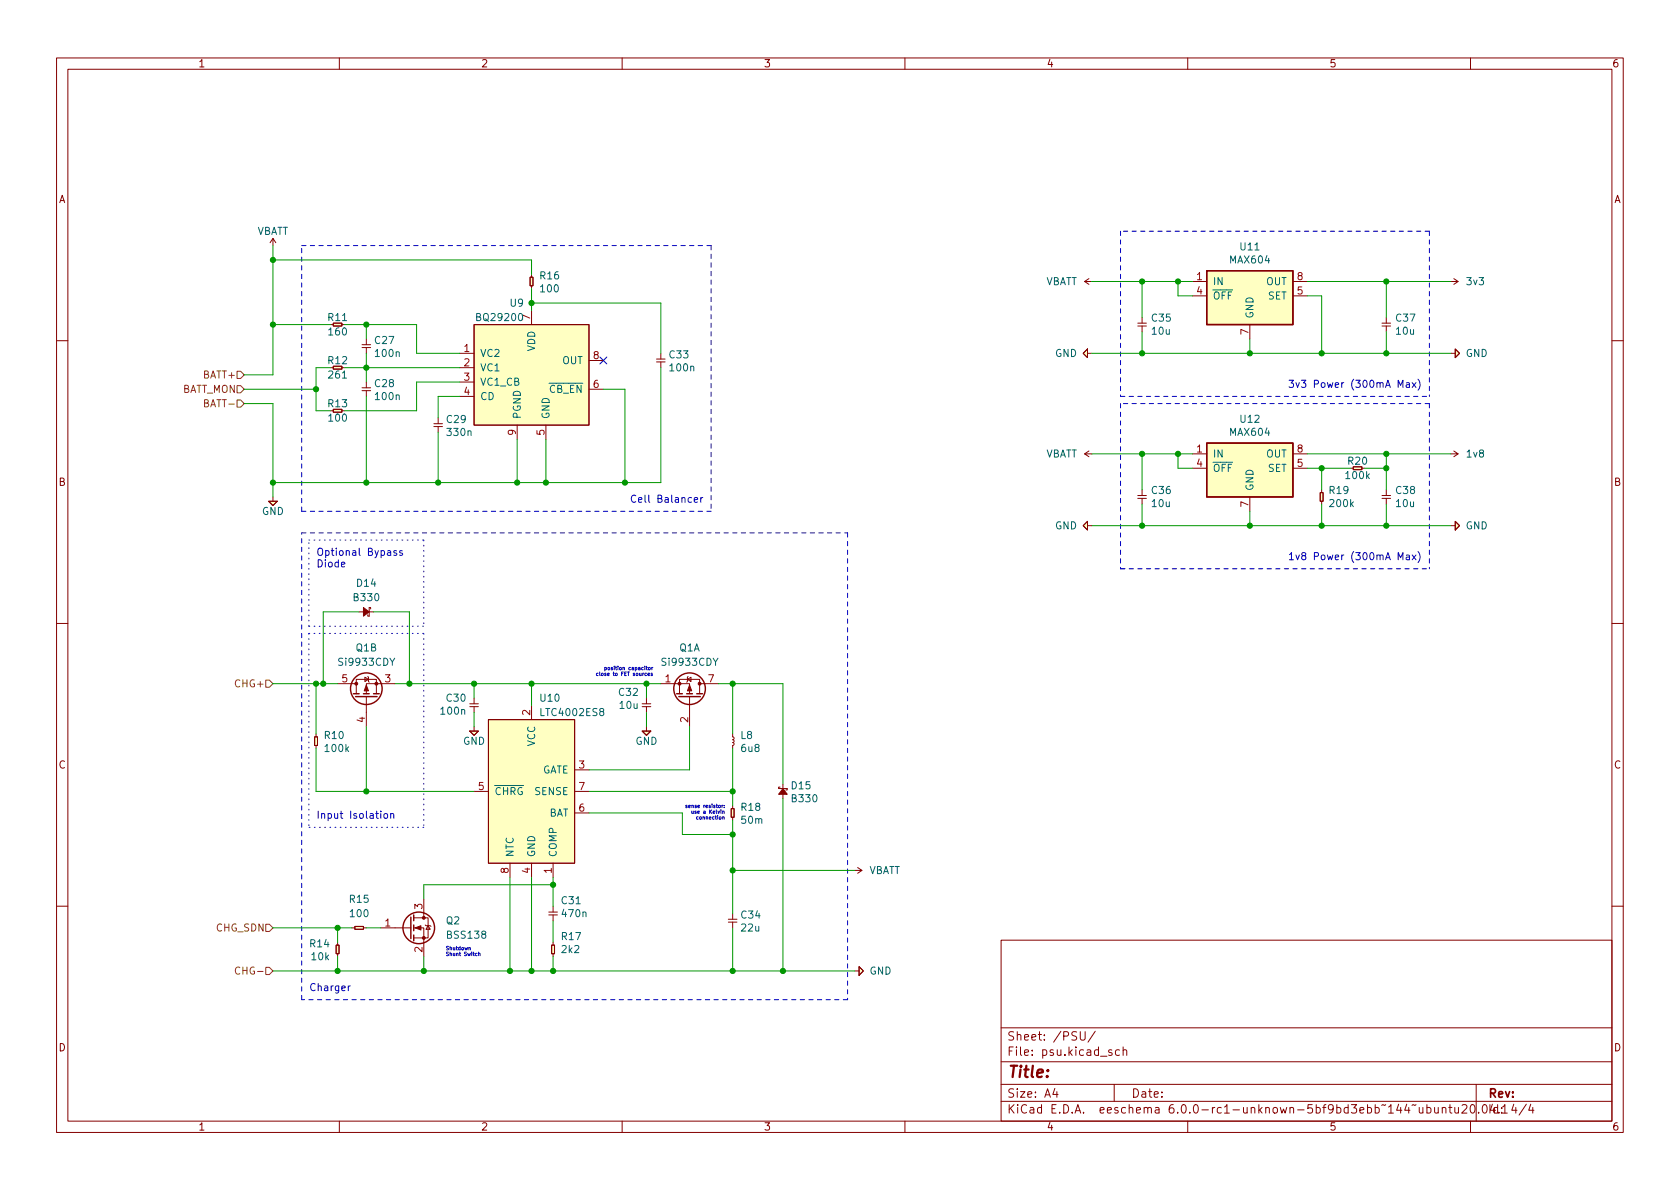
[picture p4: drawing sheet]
<svg xmlns="http://www.w3.org/2000/svg" width="297mm" height="210mm" viewBox="0 0 297 210" stroke-linecap="round" stroke-linejoin="round" font-family="sans-serif">
<g fill="none" stroke="#840000" stroke-width=".18">
<path d="M10 10.2h277v190.1h-277zM12 12.2h273v186.1h-273zM60 10.2v2M110 10.2v2M160 10.2v2M210 10.2v2M260 10.2v2M48.3 42.2l-.5 .7M48.8 42.9l-.5-.7v1.2M58.4 57.4h.5M58.9 57.1h1.6v.6h-1.6zM60.5 57.4h.5"/>
<path d="M64.8 59.9v1.1M83.8 57.4h20.3v17.8h-20.3zM93.7 49h.5v1.5h-.5zM94 48.5v.5M94 50.5v.5M94 54.9v2.5M192.5 49.3l-.7 .5M193 49.8h-1.2l.7 .5M201.2 57.1h1.5M201.2 57.7h1.5M201.9 56.1v1M201.9 57.7v1"/>
<path d="M210.8 49.8h2.6M210.8 52.3h2.6M221 57.4v2.5M228.6 49.8h2.5M228.6 52.3h2.5M244.3 57.1h1.6M244.3 57.7h1.6M245.1 56.1v1M245.1 57.7v1M257 49.3l.8 .5h-1.3M257.8 49.8l-.8 .5M10 60.2h2"/>
<path d="M58.4 65h.5M58.9 72.4h1.6v.5h-1.6zM58.9 64.8h1.6v.5h-1.6zM60.5 65h.5M64 68.6h1.5M64 69.1h1.5M64 61h1.5M64 61.5h1.5M64.8 61.5v1M64.8 67.6v1M64.8 69.1v1M76.7 74.9h1.5"/>
<path d="M76.7 75.4h1.5M77.5 73.9v1M77.5 75.4v1M81.3 62.5h2.5M81.3 65h2.5M81.3 67.6h2.5M81.3 70.1h2.5M91.4 75.2v2.5M96.5 75.2v2.5M104.1 68.8h2.6M104.1 63.7h2.6M116.1 63.5h1.5"/>
<path d="M116.1 64h1.5M116.8 62.5v1M116.8 64v1M191.5 62.5l.8-.8v1.5zM192.3 62.5h.7M192.5 79.8l-.7 .5M256.5 62.5h.8M257 79.8l.8 .5h-1.3M257.3 61.7l.8 .8-.8 .7zM285 60.2h2M47.5 88.6h1.5l-.7 .8zM48.3 87.9v.7"/>
<path d="M191.5 93l.8-.8v1.5zM192.3 93h.7M193 80.3h-1.2l.7 .5M201.2 87.6h1.5M201.2 88.1h1.5M201.9 86.6v1M201.9 88.1v1M210.8 80.3h2.6M210.8 82.8h2.6M221 87.9v2.5M228.6 80.3h2.5M228.6 82.8h2.5"/>
<path d="M233.4 87.1h.5v1.5h-.5zM233.7 86.6v.5M233.7 88.6v.5M239.3 82.5h1.5v.6h-1.5zM244.3 87.6h1.6M244.3 88.1h1.6M245.1 86.6v1M245.1 88.1v1M256.5 93h.8M257.3 92.2l.8 .8-.8 .7zM257.8 80.3l-.8 .5M10 110.2h2"/>
<path d="M63.5 108.2h.8M64.5 119.8l.7 .3-.7 .4zM65 119.6l.2 .2v.7l.1 .1M65.3 108.2h.7M65.5 107.7v-.3h-.2v1.6h-.3v-.3M121.7 119.6l-.2 .2v.7l-.1 .1M285 110.2h2M55.6 130.3h.5v1.5h-.5zM55.9 129.8v.5M55.9 131.8v.5M59.7 120.9h3.3M63 122.7v-2.6h3.5v2.6"/>
<path d="M64.8 123.2v5.3M69.8 120.9h-5v1.8M83.1 129.3h1.5l-.8 .7zM83.1 124.5h1.5M83.1 125h1.5M83.8 139.9h2.6M83.8 123.4v1.1M83.8 125v1M83.8 128.5v.8M86.4 127.2h15.2v25.4h-15.2zM94 124.7v2.5M101.6 136.1h2.5"/>
<path d="M101.6 139.9h2.5M113.5 129.3h1.6l-.8 .7zM113.5 124.5h1.6M113.5 125h1.6M114.3 123.4v1.1M114.3 125v1M114.3 128.5v.8M116.8 120.9h5.1v1.8M120.1 122.7v-2.6h3.6v2.6M121.5 120.1l.7-.3v.7zM121.9 123.2v5.3M123.7 120.9h3.3"/>
<path d="M129.5 129.8v.5l.3 .2-.3 .3 .3 .2-.1 .2-.2 .1 .3 .3-.3 .2v.5M137.9 139.2h-.2v.2h1.5v.3h-.3M138.4 138.7v.7M74.9 159v3.3M90.2 152.6v2.6M94 152.6v2.6M97.8 152.6v2.6M101.6 143.8h2.5M129.3 143h.5v1.5h-.5zM129.5 142.5v.5M129.5 144.5v.5M138.4 140.5v.7"/>
<path d="M151.6 153.4l.8 .5h-1.3M152.4 153.9l-.8 .5M10 160.2h2M59.4 167.1h.5v1.6h-.5zM59.7 166.6v.5M59.7 168.7v.5M62.2 164.1h.5M62.7 163.8h1.6v.5h-1.6zM64.3 164.1h.5M67.3 164.1h5.3M73.2 164.1h1.7v5.1M73.2 162.3h2.5v3.6h-2.5"/>
<path d="M75.2 163.6l.1 .1h.8l.1 .1M75.7 163.7l.4 .6h-.8zM97 161.3h1.6M97 161.8h1.6M97.5 167.1h.5v1.6h-.5zM97.8 160.3v1M97.8 161.8v1M97.8 166.6v.5M97.8 168.7v.5M128.8 162.6h1.5M128.8 163.1h1.5M129.5 161.5v1.1"/>
<path d="M129.5 163.1v1M151.1 171.7h.8M151.9 170.9l.8 .8-.8 .8zM177 166.3h108v32h-108zM285 160.2h2M60 198.3v2M110 198.3v2M160 198.3v2M177 194.8h108M177 191.8h108M177 187.8h108M177 181.8h108"/>
<path d="M186.5 192.5l-.4 1h1M186.9 193v1M191 182.4v1.2l.3 .3h.3l.3-.3v-1.2M193.6 182.4l-1.2 1.9M196.6 185.7l-.4-.1-.2 .2 .1 .3 .5 .1v.4h-.6M197 191.8v3M197.9 185.7l-.4-.1-.3 .3v.4l.2 .3h.5M198.6 185.8l.2-.2 .3 .1 .1 .9M198.6 185.1v1.5M210 198.3v2M250.4 195.3l-.3 .2-.2-.2-.3 .2M250.9 195.8l.1 1h.4l.2-.1"/>
<path d="M251.6 195.8v1M252.3 195.9l.4-.1 .3 .3v.4l-.1 .3h-.6M252.3 195.3v1.5M253.6 195.8l.1 1h.4l.2-.1M254.3 195.8v1M255 196l.2-.2 .4 .1 .1 .9M255 195.8v1M256.1 195.8h.6M256.4 195.3v1.3l.3 .2M257.2 195.8l.1 1h.3l.3-.1M257.9 195.8v1M258.5 195.5l.6-.2 .2 .2 .1 .3-1 1h1"/>
<path d="M260 198.3v2M260.1 195.4l.2-.1a.81 .81 0 0 1 .6 .7 .81 .81 0 0 1-.3 .8h-.2a.81 .81 0 0 1-.5-.6 .81 .81 0 0 1 .2-.8zM261 191.8v6.5M261.4 196.7v.1M262.3 195.4l.1-.1a.81 .81 0 0 1 .6 .7 .81 .81 0 0 1-.3 .8h-.1a.82 .82 0 0 1-.6-.6 .82 .82 0 0 1 .3-.8zM269.9 195.3l-1.3 1.9M270.6 195.3l-.3 1h.9M271 195.8v1"/>
</g>
<g fill="none" stroke="#840000" stroke-width=".25">
<path d="M213.4 47.9h15.2v9.5h-15.2zM213.4 78.4h15.2v9.5h-15.2zM62.5 122.7h1M62.9 123.2h3.8M64.3 122.7h1M66 122.7h1.1M119.6 122.7h1M120 123.2h3.8M121.4 122.7h1M123.2 122.7h1M72.6 162.2v3.8M73.2 161.8v1"/>
<path d="M73.2 163.6v1M73.2 165.3v1.1"/>
<circle cx="64.8" cy="121.8" r="2.79"/>
<circle cx="121.9" cy="121.8" r="2.79"/>
<circle cx="74" cy="164.1" r="2.79"/>
</g>
<g fill="#840000" stroke="#840000" stroke-width=".18">
<path d="M64.8 121.2l.4 1h-.8z"/>
<path d="M121.9 121.2l.4 1h-.8z"/>
<path d="M138.4 139.4l.8 1.1h-1.5z"/>
<path d="M64.3 107.4l1 .8-1 .8z"/>
<path d="M73.4 164.1l1-.4v.8z"/>
<circle cx="66.5" cy="120.9" r=".25"/>
<circle cx="63" cy="120.9" r=".25"/>
<circle cx="120.1" cy="120.9" r=".25"/>
<circle cx="123.7" cy="120.9" r=".25"/>
<circle cx="74.9" cy="165.9" r=".25"/>
<circle cx="74.9" cy="162.3" r=".25"/>
</g>
<g fill="#ffffc2" stroke="#ffffc2" stroke-width=".18">
<path d="M55.6 130.3h.5v1.5h-.5z"/>
<path d="M83.8 57.4h20.3v17.8h-20.3z"/>
<path d="M113.5 129.3h1.6l-.8 .7z"/>
<path d="M59.4 167.1h.5v1.6h-.5z"/>
<path d="M129.3 143h.5v1.5h-.5z"/>
<path d="M58.9 72.4h1.6v.5h-1.6z"/>
<path d="M93.7 49h.5v1.5h-.5z"/>
<path d="M86.4 127.2h15.2v25.4h-15.2z"/>
<path d="M97.5 167.1h.5v1.6h-.5z"/>
<path d="M47.5 88.6h1.5l-.7 .8z"/>
<path d="M58.9 64.8h1.6v.5h-1.6z"/>
<path d="M58.9 57.1h1.6v.6h-1.6z"/>
<path d="M151.9 170.9l.8 .8-.8 .8z"/>
<path d="M83.1 129.3h1.5l-.8 .7z"/>
<path d="M257.3 61.7l.8 .8-.8 .7z"/>
<path d="M213.4 47.9h15.2v9.5h-15.2z"/>
<path d="M62.7 163.8h1.6v.5h-1.6z"/>
<path d="M191.5 62.5l.8-.8v1.5z"/>
<path d="M191.5 93l.8-.8v1.5z"/>
<path d="M257.3 92.2l.8 .8-.8 .7z"/>
<path d="M213.4 78.4h15.2v9.5h-15.2z"/>
<path d="M233.4 87.1h.5v1.5h-.5z"/>
<path d="M239.3 82.5h1.5v.6h-1.5z"/>
</g>
<path d="M41.9 70.7h.6l.7 .7-.7 .6h-.6zM41.9 68.2h.6l.7 .6-.7 .7h-.6zM41.9 65.7h.6l.7 .6-.7 .6h-.6zM47 120.3h.6l.7 .6-.7 .6h-.6zM42.4 171.1a.6 .6 0 0 0-.8 .4 .6 .6 0 0 0 .6 .8l.2-.1M47 163.4h.6l.7 .7-.7 .6h-.6zM47 171.1h.6l.7 .6-.7 .6h-.6z" fill="none" stroke="#725600" stroke-width=".18"/>
<g fill="none" stroke="#0000c2" stroke-width=".18">
<path d="M227.9 67.2h.8l-.4 .5 .3 .1v.6l-.1 .1-.6-.1M229.1 67.7l.3 .8 .3-.8M230.1 67.2h.8l-.4 .5 .3 .1v.6l-.2 .1-.5-.1M70.1 97.4h-.3l-.2 .1 .1 .2 .4 .1v.4h-.5M71.1 97.4h-.3l-.1 .1v.2l.4 .1v.4h-.4M112.4 87.7a.6 .6 0 0 0-.8 .4 .6 .6 0 0 0 .6 .7l.2-.1M228 98.1l.3-.4v1.3M228 99h.7M229.1 98.1l.3 .9 .3-.9M230.4 98.3l-.2-.3v-.2l.2-.1 .4 .1 .1 .2-.1 .1-.5 .2-.1 .2v.2l.2 .3h.2l.3-.3-.1-.3-.2-.1M105.8 119.1l-.3 .1v.2h.3M106 118.8l.1 .7"/>
<path d="M106.4 119.1h.2v.3h-.2zM106.9 118.1h.3v.3h-.3M106.9 118v.7M107.5 118.1h.3l-.1 .3-.2-.1zM115.3 118v.4M115.3 119.1h-.2l.2 .2v.1h-.2M115.4 118l-.1 .1M68 143.9h.3l.2 .2v.4l-.2 .2-.3-.1-.1-.1zM69.1 144l.2-.1h.3v.8M69.1 143.9v.8M121.5 142.4l-.3 .1 .3 .1v.2h-.3M122.3 143.4v.4h.3"/>
<path d="M122.6 143.4v.4M123.1 143.5h-.3l.3 .2v.1h-.3M123.4 144.5l-.3 .1 .1 .2h.2M128 142.8h.1M128 142.4v.1M61.9 174.3l-.3 .3M82.9 167.6h.2l.1 .4M84.3 168.6l-.3 .1 .1 .3h.2M84.6 168.6h.3v.4M84.6 168.4v.6"/>
</g>
<g fill="none" stroke="#0000c2" stroke-width=".18" stroke-dasharray=".8 .8">
<path d="M53.3 43.4h72.4M125.7 43.4v47M198.1 40.9v29.2M252.7 40.9v29.2M252.7 40.9h-54.6M198.1 71.4v29.2M198.1 70.1h54.6M252.7 71.4h-54.6M252.7 71.4v29.2M53.3 90.4v-47M53.3 94.2h96.6M125.7 90.4h-72.4"/>
<path d="M149.9 94.2v82.6M198.1 100.6h1.3M198.1 100.6h54.6M53.3 176.8v-82.6M149.9 176.8h-96.6"/>
</g>
<path d="M54.6 95.5h20.3M74.9 95.5v15.2M54.6 110.7h20.3M54.6 110.7v-15.2M54.6 112h20.3M54.6 112v34.3M74.9 112v34.3M74.9 146.3h-20.3" fill="none" stroke="#0000c2" stroke-width=".18" stroke-dasharray=".2 .8"/>
<g fill="none" stroke="#009600" stroke-width=".18">
<path d="M48.3 46h45.7v2.5M48.3 43.4v22.9h-5.1M48.3 57.4h10.1M61 57.4h12.7v5.1h7.6M64.8 57.4v2.5M94 51v3.9M94 53.6h22.8v8.9M193 49.8h17.8M201.9 49.8v6.3M201.9 58.7v3.8M208.3 49.8v2.5h2.5M221 59.9v2.6"/>
<path d="M231.1 49.8h25.4M231.1 52.3h2.6v10.2M245.1 49.8v6.3M245.1 58.7v3.8M43.2 71.4h5.1v16.5M43.2 68.8h12.7M58.4 65h-2.5v7.6h2.5M61 65h20.3M64.8 62.5v5.1M64.8 70.1v15.2M77.5 76.4v8.9M81.3 70.1h-3.8v3.8"/>
<path d="M81.3 67.6h-7.6v5h-12.7M91.4 77.7v7.6M96.5 77.7v7.6M106.7 68.8h3.8v16.5M116.8 65v20.3h-68.5M193 62.5h63.5M193 93h63.5M193 80.3h17.8M201.9 80.3v6.3M201.9 89.1v3.9M208.3 80.3v2.5h2.5M221 90.4v2.6"/>
<path d="M231.1 82.8h7.7M231.1 80.3h25.4M233.7 82.8v3.8M233.7 89.1v3.9M241.3 82.8h3.8M245.1 80.3v6.3M245.1 89.1v3.9M63.5 108.2h-6.4v12.7M66 108.2h6.4v12.7M48.3 120.9h11.4M55.9 132.3v7.6h27.9M55.9 120.9v8.9"/>
<path d="M64.8 128.5v11.4M69.8 120.9h47M83.8 120.9v2.5M83.8 126v2.5M94 120.9v3.8M104.1 139.9h25.4M114.3 120.9v2.5M114.3 126v2.5M121.9 128.5v7.6h-17.8M127 120.9h11.4v17.8M129.5 120.9v8.9M129.5 132.3v10.2"/>
<path d="M90.2 155.2v16.5M94 155.2v16.5M97.8 156.5h-22.9v2.5M97.8 155.2v5.1M104.1 143.8h16.5v3.8h8.9M129.5 145v16.5M129.5 153.9h21.6M138.4 141.2v30.5M48.3 171.7h102.8M48.3 164.1h13.9M59.7 164.1v2.5M59.7 169.2v2.5"/>
<path d="M64.8 164.1h2.5M74.9 169.2v2.5M97.8 162.8v3.8M97.8 169.2v2.5M129.5 164.1v7.6"/>
</g>
<path d="M106.1 63.1l1.2 1.3M107.3 63.1l-1.2 1.3" fill="none" stroke="#000084" stroke-width=".18"/>
<g fill="#009600" stroke="#009600" stroke-width=".18">
<circle cx="72.4" cy="120.9" r=".46"/>
<circle cx="74.9" cy="171.7" r=".46"/>
<circle cx="55.9" cy="120.9" r=".46"/>
<circle cx="90.2" cy="171.7" r=".46"/>
<circle cx="94" cy="171.7" r=".46"/>
<circle cx="64.8" cy="139.9" r=".46"/>
<circle cx="59.7" cy="171.7" r=".46"/>
<circle cx="59.7" cy="164.1" r=".46"/>
<circle cx="57.1" cy="120.9" r=".46"/>
<circle cx="55.9" cy="68.8" r=".46"/>
<circle cx="48.3" cy="46" r=".46"/>
<circle cx="48.3" cy="57.4" r=".46"/>
<circle cx="96.5" cy="85.3" r=".46"/>
<circle cx="77.5" cy="85.3" r=".46"/>
<circle cx="91.4" cy="85.3" r=".46"/>
<circle cx="94" cy="120.9" r=".46"/>
<circle cx="83.8" cy="120.9" r=".46"/>
<circle cx="48.3" cy="85.3" r=".46"/>
<circle cx="64.8" cy="85.3" r=".46"/>
<circle cx="129.5" cy="120.9" r=".46"/>
<circle cx="114.3" cy="120.9" r=".46"/>
<circle cx="64.8" cy="65" r=".46"/>
<circle cx="64.8" cy="57.4" r=".46"/>
<circle cx="94" cy="53.6" r=".46"/>
<circle cx="208.3" cy="80.3" r=".46"/>
<circle cx="201.9" cy="93" r=".46"/>
<circle cx="110.5" cy="85.3" r=".46"/>
<circle cx="129.5" cy="139.9" r=".46"/>
<circle cx="129.5" cy="153.9" r=".46"/>
<circle cx="129.5" cy="147.6" r=".46"/>
<circle cx="221" cy="93" r=".46"/>
<circle cx="201.9" cy="49.8" r=".46"/>
<circle cx="201.9" cy="62.5" r=".46"/>
<circle cx="201.9" cy="80.3" r=".46"/>
<circle cx="233.7" cy="82.8" r=".46"/>
<circle cx="245.1" cy="82.8" r=".46"/>
<circle cx="245.1" cy="93" r=".46"/>
<circle cx="233.7" cy="93" r=".46"/>
<circle cx="221" cy="62.5" r=".46"/>
<circle cx="245.1" cy="62.5" r=".46"/>
<circle cx="245.1" cy="80.3" r=".46"/>
<circle cx="233.7" cy="62.5" r=".46"/>
<circle cx="245.1" cy="49.8" r=".46"/>
<circle cx="208.3" cy="49.8" r=".46"/>
<circle cx="138.4" cy="171.7" r=".46"/>
<circle cx="129.5" cy="171.7" r=".46"/>
<circle cx="97.8" cy="156.5" r=".46"/>
<circle cx="97.8" cy="171.7" r=".46"/>
</g>
<text font-size="2.8" fill="#840000" x="178" y="190.6">Title:</text>
<g font-size="2.1" fill="#840000">
<text x="178" y="184">Sheet: /PSU/</text>
<text x="178" y="186.7">File: psu.kicad_sch</text>
<text x="178" y="196.9">KiCad E.D.A. eeschema 6.0.0-rc1-unknown-5bf9bd3ebb~144~ubuntu20.04.1</text>
<text x="178" y="194.1">Size: A4</text>
<text x="200" y="194.1">Date:</text>
<text x="263" y="194.1">Rev:</text>
<text x="263" y="196.9">Id: 4/4</text>
</g>
<g font-size="1.8" fill="#840000">
<text x="35" y="11.9">1</text>
<text x="85" y="11.9">2</text>
<text x="135" y="11.9">3</text>
<text x="185" y="11.9">4</text>
<text x="235" y="11.9">5</text>
<text x="285" y="11.9">6</text>
<text x="10.3" y="35.9">A</text>
<text x="285.3" y="35.9">A</text>
<text x="10.3" y="85.9">B</text>
<text x="285.3" y="85.9">B</text>
<text x="10.3" y="135.9">C</text>
<text x="285.3" y="135.9">C</text>
<text x="10.3" y="185.9">D</text>
<text x="285.3" y="185.9">D</text>
<text x="35" y="199.9">1</text>
<text x="85" y="199.9">2</text>
<text x="135" y="199.9">3</text>
<text x="185" y="199.9">4</text>
<text x="235" y="199.9">5</text>
<text x="285" y="199.9">6</text>
</g>
<g font-size="1.8" fill="#006464">
<text x="45.3" y="41.5">VBATT</text>
<text x="217.5" y="46.6">MAX604</text>
<text x="219.4" y="44.3">U11</text>
<text x="95.6" y="49.4">R16</text>
<text x="95.7" y="51.7">100</text>
<text x="184.8" y="50.4">VBATT</text>
<text x="214.4" y="50.4">IN</text>
<text x="214.4" y="53">~{OFF}</text>
<text x="223.9" y="50.4">OUT</text>
<text x="224.1" y="53">SET</text>
<text x="259.4" y="50.4">3v3</text>
<text x="58.1" y="56.8">R11</text>
<text x="58.2" y="59.3">160</text>
<text x="84.5" y="56.8">BQ29200</text>
<text x="90.2" y="54.2">U9</text>
<text x="203.7" y="56.9">C35</text>
<text x="203.7" y="59.2">10u</text>
<text x="221.6" y="56.4" transform="rotate(-90 221.6 56.4)">GND</text>
<text x="246.9" y="56.9">C37</text>
<text x="246.9" y="59.2">10u</text>
<text x="58.1" y="64.4">R12</text>
<text x="66.3" y="60.8">C27</text>
<text x="66.5" y="63.1">100n</text>
<text x="84.8" y="63.1">VC2</text>
<text x="84.8" y="65.7">VC1</text>
<text x="94.6" y="62.1" transform="rotate(-90 94.6 62.1)">VDD</text>
<text x="99.4" y="64.4">OUT</text>
<text x="118.4" y="63.4">C33</text>
<text x="118.6" y="65.7">100n</text>
<text x="186.5" y="63.1">GND</text>
<text x="259.1" y="63.1">GND</text>
<text x="58.2" y="66.9">261</text>
<text x="66.3" y="68.4">C28</text>
<text x="66.5" y="70.7">100n</text>
<text x="84.8" y="68.2">VC1_CB</text>
<text x="84.8" y="70.7">CD</text>
<text x="95.8" y="69.5">~{CB_EN}</text>
<text x="58.1" y="72">R13</text>
<text x="58.2" y="74.5">100</text>
<text x="79" y="74.8">C29</text>
<text x="79.2" y="77.1">330n</text>
<text x="92.1" y="74.2" transform="rotate(-90 92.1 74.2)">PGND</text>
<text x="97.2" y="74.2" transform="rotate(-90 97.2 74.2)">GND</text>
<text x="217.5" y="77.1">MAX604</text>
<text x="219.4" y="74.7">U12</text>
<text x="184.8" y="80.9">VBATT</text>
<text x="214.4" y="80.9">IN</text>
<text x="214.4" y="83.4">~{OFF}</text>
<text x="223.9" y="80.9">OUT</text>
<text x="224.1" y="83.4">SET</text>
<text x="238.4" y="82.2">R20</text>
<text x="259.4" y="80.9">1v8</text>
<text x="203.7" y="87.3">C36</text>
<text x="203.7" y="89.7">10u</text>
<text x="221.6" y="86.9" transform="rotate(-90 221.6 86.9)">GND</text>
<text x="235.1" y="87.3">R19</text>
<text x="235.2" y="89.7">200k</text>
<text x="238.1" y="84.7">100k</text>
<text x="246.9" y="87.3">C38</text>
<text x="246.9" y="89.7">10u</text>
<text x="46.3" y="91.1">GND</text>
<text x="186.5" y="93.6">GND</text>
<text x="259.1" y="93.6">GND</text>
<text x="62.7" y="106.3">B330</text>
<text x="63.1" y="103.8">D14</text>
<text x="60.1" y="117.7">Si9933CDY</text>
<text x="63" y="115.2">Q1B</text>
<text x="117.3" y="117.7">Si9933CDY</text>
<text x="120.1" y="115.2">Q1A</text>
<text x="79" y="124.1">C30</text>
<text x="95.6" y="124.1">U10</text>
<text x="109.5" y="123.1">C32</text>
<text x="109.6" y="125.3">10u</text>
<text x="57.5" y="130.7">R10</text>
<text x="78.1" y="126.4">100n</text>
<text x="81.9" y="131.7">GND</text>
<text x="94.6" y="132" transform="rotate(-90 94.6 132)">VCC</text>
<text x="95.8" y="126.6">LTC4002ES8</text>
<text x="112.3" y="131.7">GND</text>
<text x="131" y="130.7">L8</text>
<text x="57.6" y="133">100k</text>
<text x="95.7" y="136.8">GATE</text>
<text x="131.1" y="133">6u8</text>
<text x="87.4" y="140.6">~{CHRG}SENSE</text>
<text x="131.1" y="143.4">R18</text>
<text x="140" y="139.6">D15</text>
<text x="140.1" y="141.9">B330</text>
<text x="96.9" y="144.4">BAT</text>
<text x="131.2" y="145.7">50m</text>
<text x="90.8" y="151.6" transform="rotate(-90 90.8 151.6)">NTC</text>
<text x="94.6" y="151.6" transform="rotate(-90 94.6 151.6)">GND</text>
<text x="98.4" y="151.6" transform="rotate(-90 98.4 151.6)">COMP</text>
<text x="153.5" y="154.6">VBATT</text>
<text x="61.9" y="159.6">R15</text>
<text x="99.4" y="159.9">C31</text>
<text x="54.9" y="167.5">R14</text>
<text x="62" y="162.2">100</text>
<text x="78.9" y="163.4">Q2</text>
<text x="79.2" y="166">BSS138</text>
<text x="99.4" y="166.2">R17</text>
<text x="99.5" y="162.2">470n</text>
<text x="131.1" y="162.4">C34</text>
<text x="131.1" y="164.7">22u</text>
<text x="55.1" y="169.8">10k</text>
<text x="99.4" y="168.5">2k2</text>
<text x="153.7" y="172.3">GND</text>
</g>
<g font-size="1.8" fill="#a90000">
<text x="211.6" y="49.5">1</text>
<text x="211.6" y="52.1">4</text>
<text x="229.4" y="52.1">5</text>
<text x="229.4" y="49.5">8</text>
<text x="93.7" y="56.6" transform="rotate(-90 93.7 56.6)">7</text>
<text x="220.7" y="59.2" transform="rotate(-90 220.7 59.2)">7</text>
<text x="82.1" y="62.2">1</text>
<text x="82.1" y="64.8">2</text>
<text x="104.9" y="63.5">8</text>
<text x="82.1" y="67.3">3</text>
<text x="82.1" y="69.8">4</text>
<text x="104.9" y="68.6">6</text>
<text x="91.2" y="76.9" transform="rotate(-90 91.2 76.9)">9</text>
<text x="96.3" y="76.9" transform="rotate(-90 96.3 76.9)">5</text>
<text x="211.6" y="80">1</text>
<text x="211.6" y="82.5">4</text>
<text x="229.4" y="82.5">5</text>
<text x="229.4" y="80">8</text>
<text x="220.7" y="89.6" transform="rotate(-90 220.7 89.6)">7</text>
<text x="60.5" y="120.6">5</text>
<text x="68.1" y="120.6">3</text>
<text x="117.6" y="120.6">1</text>
<text x="125.2" y="120.6">7</text>
<text x="64.5" y="127.7" transform="rotate(-90 64.5 127.7)">4</text>
<text x="93.7" y="126.5" transform="rotate(-90 93.7 126.5)">2</text>
<text x="121.7" y="127.7" transform="rotate(-90 121.7 127.7)">2</text>
<text x="102.4" y="135.9">3</text>
<text x="84.6" y="139.7">5</text>
<text x="102.4" y="143.5">6</text>
<text x="102.4" y="139.7">7</text>
<text x="89.9" y="154.4" transform="rotate(-90 89.9 154.4)">8</text>
<text x="93.7" y="154.4" transform="rotate(-90 93.7 154.4)">4</text>
<text x="97.5" y="154.4" transform="rotate(-90 97.5 154.4)">1</text>
<text x="74.7" y="160.8" transform="rotate(-90 74.7 160.8)">3</text>
<text x="68.1" y="163.8">1</text>
<text x="74.7" y="168.4" transform="rotate(-90 74.7 168.4)">2</text>
</g>
<g font-size="1.8" fill="#725600">
<text x="32" y="69.5">BATT_MON</text>
<text x="36.1" y="66.9">BATT+</text>
<text x="36.5" y="72">BATT-</text>
<text x="41.9" y="121.5">CHG+</text>
<text x="38.2" y="164.7">CHG_SDN</text>
<text x="42.4" y="172.3">CHG-</text>
</g>
<g font-size="1.8" fill="#0000c2">
<text x="231.3" y="68.6">3v3 Power (300mA Max)</text>
<text x="113.3" y="88.9">Cell Balancer</text>
<text x="55.9" y="98.3">Optional Bypass</text>
<text x="55.9" y="100.3">Diode</text>
<text x="231.3" y="99">1v8 Power (300mA Max)</text>
<text x="55.9" y="144.8">Input Isolation</text>
<text x="54.6" y="175.2">Charger</text>
</g>
<g font-size=".9" fill="#0000c2">
<text x="106.7" y="119.5">close to FET sources</text>
<text x="108" y="118.5">position capacitor</text>
<text x="122" y="142.9">sense resistor:</text>
<text x="123.1" y="143.9">use a Kelvin</text>
<text x="123.6" y="144.9">connection</text>
<text x="78.7" y="168">Shutdown</text>
<text x="78.7" y="169">Shunt Switch</text>
</g>
</svg>
